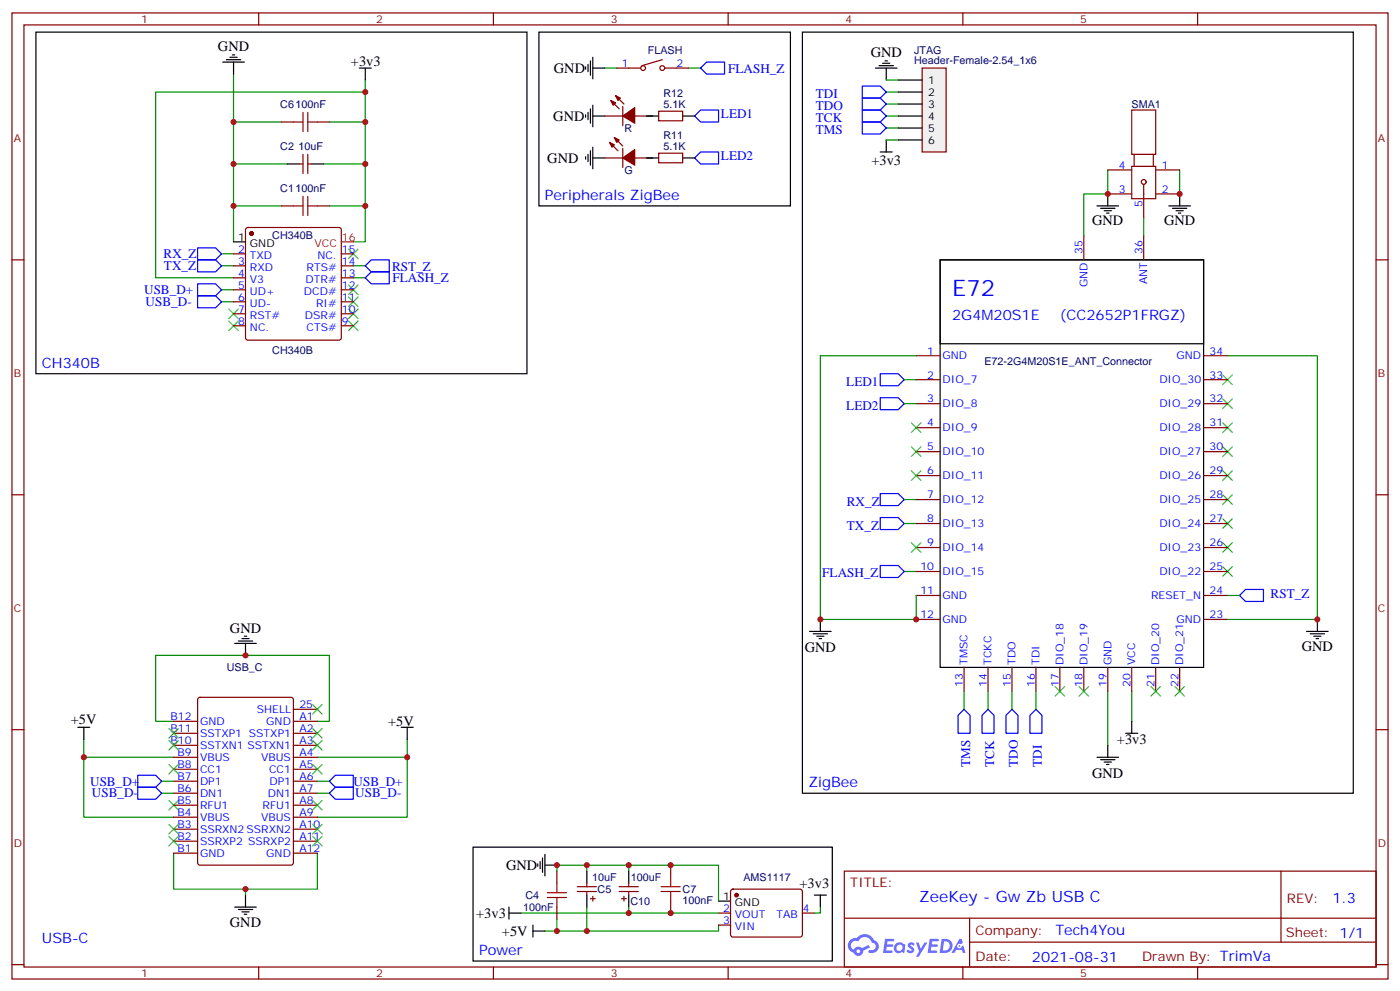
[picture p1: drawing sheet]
<svg xmlns="http://www.w3.org/2000/svg" width="412mm" height="292mm" viewBox="0 0 412 292" stroke-linecap="round" stroke-linejoin="round" font-family="sans-serif">
<g fill="none" stroke="#870000" stroke-width=".35">
<path d="M3.5 3.8h405.4v284.3h-405.4zM7.1 7.3h398.2v277.3h-398.2zM76.2 3.8v3.5M145.3 3.8v3.5M214.5 3.8v3.5M283.6 3.8v3.5M352.8 3.8v3.5M3.5 76.5h3.6M405.3 76.5h3.6M3.5 145.6h3.6M405.3 145.6h3.6M3.5 214.8h3.6"/>
<path d="M405.3 214.8h3.6M248.7 256.4h156.6v28.2h-156.6zM377.3 256.4v20.9M248.7 270.2h156.5M285.6 277.3h119.6M285.6 270.2v14.2M3.5 283.9h3.6M76.2 284.6v3.5M145.3 284.6v3.5M214.5 284.6v3.5M283.6 284.6v3.5M352.8 284.6v3.5"/>
<path d="M405.3 283.9h3.6"/>
</g>
<g fill="#5487ff">
<path d="M267.7 277.6a1.22 1.22 0 0 1 1.7 .2l-.4 .6a.47 .47 0 0 0-.3-.4 .47 .47 0 0 0-.5 .2l.1 .2a1.14 1.14 0 0 1 .8 1.8 1.14 1.14 0 0 1-1.9 0l-.2-.2 .5-.6 .7 .5a.29 .29 0 0 0 .3-.3 .29 .29 0 0 0-.2-.3 1.04 1.04 0 0 1-.6-1.7z"/>
<path d="M260.7 276.3h2.4l.3 .2-.2 .5-1.8 .1-.1 .8h1.5l.3 .4-.3 .4h-1.6l-.2 1.1h1.7l.2 .3-.2 .3-2.6 .1z"/>
<path d="M273.8 276.3h2.4l.3 .2-.1 .5-1.8 .1-.2 .8h1.6l.3 .4-.4 .4h-1.6l-.1 1.1h1.7l.2 .3-.2 .3-2.6 .1z"/>
<path d="M282.6 276.3h.7l.3 1.3-.6 .3a.69 .69 0 0 0-1 .3 .69 .69 0 0 0 .4 .9 .69 .69 0 0 0 .9-.6l.5-.2 .6 2.2h-.8l-.2-.9h-1.8l-.5 .9h-.8z"/>
<path d="M269.8 277.4h.8l.6 1.8 1.1-1.8h.9l-2.6 4.2h-.8l.9-1.5z"/>
<path d="M277.4 276.3l-.6 4.2h1.3a2.11 2.11 0 0 0 2.5-2.1 2.11 2.11 0 0 0-2.5-2.1zM278.1 277.1a1.39 1.39 0 0 1 1.7 1.4 1.39 1.39 0 0 1-1.8 1.3h-.3z"/>
<path d="M263.7 277.9a1.54 1.54 0 0 0-.1 2.2 1.54 1.54 0 0 0 2.2 .1l.6 .3 .3-2.3-.2-.3h-.4a1.49 1.49 0 0 0-2.4 0zM264 278.9a.94 .94 0 0 1 1.8 0 .94 .94 0 0 1-1.8 0z"/>
<path d="M250.4 276.7a2.18 2.18 0 0 0 1.1 3.7 1.44 1.44 0 0 0 1.6 .9 1.44 1.44 0 0 0 1.2-1.4l2-1.1-.5-.7-1.9 1a1.47 1.47 0 0 0-2.4 .4 1.39 1.39 0 0 1-.7-1.9 1.39 1.39 0 0 1 2-.5 2.12 2.12 0 0 1 2.2-1.3 2.12 2.12 0 0 1 1.9 1.7 1.14 1.14 0 0 1 1.1 1.4 1.14 1.14 0 0 1-1.7 .7 .43 .43 0 0 0-.5 .4 .43 .43 0 0 0 .4 .5 1.98 1.98 0 0 0 2.5-1.2 1.98 1.98 0 0 0-1.2-2.6 3.1 3.1 0 0 0-5.3-.6l-.9 .1zM252.3 280a.55 .55 0 0 1 1.1 0 .55 .55 0 0 1-1.1 0z"/>
<circle cx="282.6" cy="278.4" r=".26"/>
</g>
<g fill="none" stroke="#008700" stroke-width=".35">
<path d="M178.2 20h3.5M190.5 34.1h1.8M202.8 20h3.6M261.1 34.1h3.5M261.1 23.6h3.5M261.1 37.7h3.5M261.1 30.6h3.5M261.1 27.1h3.5M190.5 46.5h1.8M261.1 41.2h3.5M326.3 50v7.1M347.5 50v7.1"/>
<path d="M336.9 64.1v5.3M269.9 104.7h-28.2v77.6h28.2v-7M361.6 104.7h26.5v77.6h-26.5M266.3 147h3.6M266.3 154.1h3.6M266.3 168.2h3.6M361.6 175.3h3.5M284 203.5v5.3M291 203.5v5.3M298.1 203.5v5.3M305.2 203.5v5.3M326.3 203.5v15.9"/>
<path d="M333.4 203.5v8.8"/>
</g>
<g fill="none" stroke="#870000" stroke-width=".35">
<path d="M195.1 17.6l-6 1.7M181.7 20h7M195.8 20h7M333.4 32.4h7v13h-7zM326.3 50h7.1M326.3 57.1h7.1M333.4 49h7v9.5h-7zM334.1 45.4v3.6M336.9 54.3v9.8M339.7 45.4v3.6M340.4 50h7.1M340.4 57.1h7.1"/>
<path d="M319.3 69.4v7.1M336.9 69.4v7.1M269.9 104.7h7M269.9 111.8h7M269.9 118.8h7M354.5 104.7h7.1M354.5 111.8h7.1M354.5 118.8h7.1M269.9 125.9h7M269.9 132.9h7M269.9 140h7M354.5 125.9h7.1"/>
<path d="M354.5 132.9h7.1M354.5 140h7.1M269.9 147h7M269.9 154.1h7M354.5 147h7.1M354.5 154.1h7.1M269.9 161.1h7M269.9 168.2h7M269.9 175.3h7M354.5 161.1h7.1M354.5 168.2h7.1M354.5 175.3h7.1"/>
<path d="M269.9 182.3h7M284 196.4v7.1M291 196.4v7.1M298.1 196.4v7.1M305.2 196.4v7.1M312.2 196.4v7.1M319.3 196.4v7.1M326.3 196.4v7.1M333.4 196.4v7.1M340.4 196.4v7.1M347.5 196.4v7.1M354.5 182.3h7.1"/>
<circle cx="189.4" cy="20" r=".71"/>
<circle cx="195.1" cy="20" r=".71"/>
<circle cx="336.9" cy="53.6" r=".71"/>
</g>
<g fill="none" stroke="#000" stroke-width=".35">
<path d="M158.7 9.5h74.1v51.1h-74.1zM172.5 19.7v.7M173.2 19v2.1M173.9 17.9v4.3M174.6 16.9v6.3M236.4 9.5h162.2v224h-162.2zM258.9 19.3h4.3M260 18.6h2.1M260.7 17.9h.7M172.5 33.8v.7M173.2 33.1v2.1M173.9 32v4.3"/>
<path d="M174.6 20h3.6M174.6 31v6.3M174.6 34.1h3.6M257.9 20h6.3M261.1 20v3.6M172.5 46.1v.7M173.2 45.4v2.2M173.9 44.4v4.2M174.6 43.3v6.4M174.6 46.5h3.6M259.3 44.7h3.5M261.1 41.2v3.5"/>
<path d="M326.3 57.1v3.5M347.5 57.1v3.5M276.9 76.5h77.6v119.9h-77.6zM276.9 76.5h77.6v24.7h-77.6zM323.1 60.6h6.4M324.2 61.3h4.2M325.3 62h2.1M326 62.7h.7M344.3 60.6h6.4M345.4 61.3h4.2M346.4 62h2.1M347.1 62.7h.7"/>
<path d="M238.5 185.8h6.3M239.5 186.5h4.3M240.6 187.3h2.1M241.3 188h.7M241.7 182.3v3.5M384.9 185.8h6.3M385.9 186.5h4.3M387 187.3h2.1M387.7 188h.7M388.1 182.3v3.5M326.3 219.4v3.5M331.6 215.8h3.5"/>
<path d="M333.4 212.3v3.5M323.1 222.9h6.4M324.2 223.6h4.2M325.3 224.3h2.1M326 225h.7"/>
</g>
<g fill="none" stroke="#00f" stroke-width=".35">
<path d="M208.1 18.3h5.3v3.5h-5.3l-1.7-1.8zM204.6 34.1l1.8-1.7h5.3v3.5h-5.3zM254 25.3h5.3l1.8 1.8-1.8 1.8h-5.3zM254 28.9h5.3l1.8 1.7-1.8 1.8h-5.3zM254 32.4h5.3l1.8 1.7-1.8 1.8h-5.3zM254 35.9h5.3l1.8 1.8-1.8 1.7h-5.3zM204.6 46.5l1.8-1.8h5.3v3.6h-5.3zM259.3 110h5.3l1.7 1.8-1.7 1.7h-5.3zM259.3 117.1h5.3l1.7 1.7-1.7 1.8h-5.3zM259.3 152.3h5.3l1.7 1.8-1.7 1.8h-5.3zM259.3 145.3h5.3l1.7 1.7-1.7 1.8h-5.3zM259.3 166.4h5.3l1.7 1.8-1.7 1.8h-5.3z"/>
<path d="M365.1 175.3l1.8-1.8h5.3v3.5h-5.3zM284 208.8l1.8 1.7v5.3h-3.6v-5.3zM291 208.8l1.8 1.7v5.3h-3.5v-5.3zM298.1 208.8l1.8 1.7v5.3h-3.6v-5.3zM303.4 210.5l1.8-1.7 1.7 1.7v5.3h-3.5z"/>
</g>
<g fill="none" stroke="#3c3" stroke-width=".35">
<path d="M360.2 117.4l2.8 2.8M360.2 110.3l2.8 2.9M363 117.4l-2.8 2.8M363 110.3l-2.8 2.9M268.5 138.6l2.8 2.8M271.3 138.6l-2.8 2.8M360.2 138.6l2.8 2.8M360.2 131.5l2.8 2.8M360.2 124.5l2.8 2.8M363 138.6l-2.8 2.8M363 131.5l-2.8 2.8M363 124.5l-2.8 2.8"/>
<path d="M268.5 159.7l2.8 2.9M271.3 159.7l-2.8 2.9M360.2 159.7l2.8 2.9M360.2 152.7l2.8 2.8M360.2 145.6l2.8 2.8M363 159.7l-2.8 2.9M363 152.7l-2.8 2.8M363 145.6l-2.8 2.8M360.2 166.8l2.8 2.8M363 166.8l-2.8 2.8M310.8 202.1l2.8 2.8M313.6 202.1l-2.8 2.8"/>
<path d="M317.9 202.1l2.8 2.8M320.7 202.1l-2.8 2.8M339 202.1l2.8 2.8M341.8 202.1l-2.8 2.8M346.1 202.1l2.8 2.8M348.9 202.1l-2.8 2.8"/>
</g>
<path d="M271.6 20h7.1v24.7h-7.1z" fill="#f0f0f0" stroke="#870000" stroke-width=".35"/>
<g fill="none" stroke="#000" stroke-width=".35">
<path d="M10.6 9.5h144.6v100.5h-144.6zM65.6 18.3h6.4M66.7 17.6h4.2M67.7 16.9h2.1M68.4 16.2h.7M68.8 18.3v3.5M105.8 20h3.6M107.6 20v3.6M190.5 34.1h3.5M201.1 34.1h3.5M264.6 23.6h7M264.6 27.1h7"/>
<path d="M264.6 30.6h7M264.6 34.1h7M264.6 37.7h7M84.7 48.3h3.5M91.7 48.3h3.5M190.5 46.5h3.5M201.1 46.5h3.5M264.6 41.2h7M68.8 71.2h3.5M69.1 189.4h6.4M70.2 188.7h4.2M71.3 188h2.1"/>
<path d="M72 187.3h.7M72.3 189.4v3.5M22.9 214.1h3.6M24.7 214.1v3.5M118.2 214.1h3.5M119.9 214.1v3.5M139.3 249.3h105.9v33.6h-105.9zM158.4 254.3v.7M159.1 253.6v2.1M159.8 252.5v4.3M160.5 254.6h3.5M160.5 251.5v6.3"/>
<path d="M172.9 256.4v3.5M185.2 256.4v3.5M69.1 267h6.4M70.2 267.7h4.2M71.3 268.4h2.1M72 269.1h.7M72.3 263.5v3.5M149.9 268.7h3.6M149.9 267v3.5M157 274h3.5M157 272.3v3.5M172.9 263.5v3.5"/>
<path d="M185.2 263.5v3.5M211.7 265.2h3.5M239.9 263.5h3.5M241.7 263.5v3.5"/>
</g>
<g fill="none" stroke="#3c3" stroke-width=".35">
<path d="M102.7 73.3l2.8 2.8M105.5 73.3l-2.8 2.8M67.4 90.9l2.8 2.9M67.4 94.5l2.8 2.8M70.2 90.9l-2.8 2.9M70.2 94.5l-2.8 2.8M102.7 94.5l2.8 2.8M102.7 90.9l2.8 2.9M102.7 87.4l2.8 2.8M102.7 83.9l2.8 2.8M105.5 94.5l-2.8 2.8M105.5 90.9l-2.8 2.9"/>
<path d="M105.5 87.4l-2.8 2.8M105.5 83.9l-2.8 2.8M268.5 131.5l2.8 2.8M268.5 124.5l2.8 2.8M271.3 131.5l-2.8 2.8M271.3 124.5l-2.8 2.8M49.7 217.9l2.9 2.9M49.7 214.4l2.9 2.8M52.6 217.9l-2.9 2.9M52.6 214.4l-2.9 2.8M92.1 207.4l2.8 2.8M92.1 214.4l2.8 2.8"/>
<path d="M92.1 217.9l2.8 2.9M94.9 207.4l-2.8 2.8M94.9 214.4l-2.8 2.8M94.9 217.9l-2.8 2.9M49.7 235.6l2.9 2.8M49.7 225l2.9 2.8M52.6 235.6l-2.9 2.8M52.6 225l-2.9 2.8M92.1 235.6l2.8 2.8M92.1 225l2.8 2.8M94.9 235.6l-2.8 2.8M94.9 225l-2.8 2.8"/>
<path d="M49.7 242.6l2.9 2.9M49.7 246.2l2.9 2.8M52.6 242.6l-2.9 2.9M52.6 246.2l-2.9 2.8M92.1 242.6l2.8 2.9M92.1 246.2l2.8 2.8M94.9 242.6l-2.8 2.9M94.9 246.2l-2.8 2.8"/>
</g>
<g fill="none" stroke="#008700" stroke-width=".35">
<path d="M68.8 35.9h14.1M68.8 21.8v49.4M97 35.9h10.6M107.6 23.6v3.5M68.8 48.3h15.9M95.2 48.3h12.4M326.3 57.1h-7v12.3M65.3 78.2h3.5M65.3 74.7h3.5M68.8 60.6h14.1M97 60.6h10.6M104.1 71.2h3.5v-44.1h-61.7v54.7h22.9"/>
<path d="M104.1 78.2h3.5M65.3 88.8h3.5M65.3 85.3h3.5M104.1 81.8h3.5M266.3 111.8h3.6M266.3 118.8h3.6M24.7 217.6v5.3M51.2 212.3h-5.3v-19.4h51.1v19.4h-3.5M119.9 217.6v5.3M47.6 229.9h3.6M47.6 233.5h3.6M51.2 222.9h-26.5v17.6h26.5"/>
<path d="M93.5 222.9h26.4v17.6h-26.4M93.5 229.9h3.5M93.5 233.5h3.5M51.2 251.1v10.6h42.3v-10.6M164 256.4v-1.8h47.7v10.6M172.9 254.6v1.8M185.2 254.6v1.8M72.3 261.7v1.8M153.5 268.7h31.7M164 270.5v3.5M172.9 267v7M185.2 267v1.7h26.5"/>
<path d="M211.7 272.3v1.7h-51.2M241.7 267v1.7h-1.8"/>
</g>
<g fill="#870000" stroke="#870000" stroke-width=".35">
<path d="M179.9 29.6l1.4 .7-.7 .7z"/>
<path d="M181.3 28.2l1.4 .7-.7 .7z"/>
<path d="M183.4 34.1l3.6-2.4v4.6z"/>
<path d="M179.6 41.9l1.4 .7-.7 .7z"/>
<path d="M181 40.5l1.4 .7-.7 .7z"/>
<path d="M183.4 46.5l3.6-2.5v4.6z"/>
<circle cx="74.1" cy="68.7" r=".53"/>
<circle cx="217" cy="263.5" r=".53"/>
</g>
<g fill="none" stroke="#870000" stroke-width=".35">
<path d="M82.9 35.9h3.5M93.5 35.9h3.5M178.2 34.1h5.2M179.9 29.6l2.5 2.4M181.3 28.2l2.5 2.4M183.4 31.3v5.7M187 34.1h5.3M194 32.7h7.1v2.9h-7.1zM88.2 48.3h1.1M89.3 45.4v5.7M90.7 45.4v5.7M90.7 48.3h1"/>
<path d="M178.2 46.5h5.2M179.6 41.9l2.4 2.5M181 40.5l2.4 2.5M183.4 43.7v5.6M187 46.5h5.3M194 45.1h7.1v2.8h-7.1zM68.8 74.7h3.5M68.8 78.2h3.5M72.6 67.2l.4-.2h26.8l.5 .2 .2 .5v31.7l-.2 .5-.5 .2h-26.8l-.5-.2-.2-.5v-31.7zM82.9 60.6h3.5M93.5 60.6h3.5M100.5 74.7h3.6"/>
<path d="M100.5 78.2h3.6M68.8 81.8h3.5M68.8 85.3h3.5M68.8 88.8h3.5M68.8 92.4h3.5M68.8 95.9h3.5M100.5 81.8h3.6M100.5 85.3h3.6M100.5 88.8h3.6M100.5 92.4h3.6M100.5 95.9h3.6M51.2 212.3h7"/>
<path d="M51.2 215.8h7M51.2 219.4h7M58.4 205.5l.5-.3h26.8l.7 .5v48.2l-.4 .7h-27.1l-.6-.4-.1-48.2zM86.4 212.3h7.1M86.4 215.8h7.1M86.4 219.4h7.1M86.4 208.8h7.1M51.2 222.9h7M51.2 226.4h7M51.2 229.9h7M51.2 233.5h7M51.2 237h7"/>
<path d="M86.4 222.9h7.1M86.4 226.4h7.1M86.4 229.9h7.1M86.4 233.5h7.1M86.4 237h7.1M51.2 240.5h7M51.2 244.1h7M51.2 247.6h7M51.2 251.1h7M86.4 240.5h7.1M86.4 244.1h7.1M86.4 247.6h7.1"/>
<path d="M86.4 251.1h7.1M164 256.4v3.5M172.9 259.9v1.1M185.2 259.9v1.1M197.6 254.6v3.6M164 267v3.5M170 262.4h5.7M170 261h5.7M172.9 262.4v1.1M173.9 264.5h1.4M174.6 263.8v1.4M182.4 262.4h5.6"/>
<path d="M182.4 261h5.6M183.1 264.5h1.4M183.8 263.8v1.4M185.2 262.4v1.1M197.6 265.2v3.5M211.7 268.7h3.5M211.7 272.3h3.5M215.4 261.9l.5-.2h20l.5 .7-.1 13-.6 .4-20.1-.1-.4-.6v-12.7zM236.4 268.7h3.5"/>
</g>
<g fill="none" stroke="#a10000" stroke-width=".35">
<path d="M86.4 35.9h2.9M89.3 33.1v5.6M90.7 33.1v5.6M90.7 35.9h2.8M89.3 57.8v5.6M90.7 57.8v5.6M86.4 60.6h2.9M90.7 60.6h2.8M164 259.9v2.8M197.6 258.2v2.8M161.2 262.7h5.7M161.2 264.2h5.7"/>
<path d="M164 264.2v2.8M194.7 261h5.7M194.7 262.4h5.7M197.6 262.4v2.8"/>
</g>
<path d="M58.2 76.5h5.3l1.8 1.7-1.8 1.8h-5.3zM58.2 73h5.3l1.8 1.7-1.8 1.8h-5.3zM107.6 78.2l1.8-1.7h5.3v3.5h-5.3zM58.2 83.5h5.3l1.8 1.8-1.8 1.8h-5.3zM58.2 87.1h5.3l1.8 1.7-1.8 1.8h-5.3zM107.6 81.8l1.8-1.8h5.3v3.5h-5.3zM40.6 231.7h5.3l1.7 1.8-1.7 1.7h-5.3zM40.6 228.2h5.3l1.7 1.7-1.7 1.8h-5.3zM97 229.9l1.8-1.7h5.3v3.5h-5.3zM98.8 231.7h5.3v3.5h-5.3l-1.8-1.7z" fill="none" stroke="#00f" stroke-width=".35"/>
<path d="M100.5 71.2h3.6" fill="none" stroke="#f00" stroke-width=".35"/>
<g fill="#c00">
<circle cx="326.3" cy="57.1" r=".88"/>
<circle cx="347.5" cy="57.1" r=".88"/>
<circle cx="241.7" cy="182.3" r=".88"/>
<circle cx="388.1" cy="182.3" r=".88"/>
<circle cx="269.9" cy="182.3" r=".88"/>
<circle cx="68.8" cy="35.9" r=".88"/>
<circle cx="68.8" cy="48.3" r=".88"/>
<circle cx="68.8" cy="60.6" r=".88"/>
<circle cx="107.6" cy="60.6" r=".88"/>
<circle cx="107.6" cy="35.9" r=".88"/>
<circle cx="107.6" cy="27.1" r=".88"/>
<circle cx="107.6" cy="48.3" r=".88"/>
<circle cx="185.2" cy="254.6" r=".88"/>
<circle cx="197.6" cy="254.6" r=".88"/>
<circle cx="172.9" cy="274" r=".88"/>
<circle cx="172.9" cy="254.6" r=".88"/>
<circle cx="164" cy="274" r=".88"/>
<circle cx="164" cy="254.6" r=".88"/>
<circle cx="72.3" cy="261.7" r=".88"/>
<circle cx="72.3" cy="192.9" r=".88"/>
<circle cx="24.7" cy="222.9" r=".88"/>
<circle cx="119.9" cy="222.9" r=".88"/>
<circle cx="197.6" cy="268.7" r=".88"/>
<circle cx="185.2" cy="268.7" r=".88"/>
</g>
<text font-size="6.7" fill="#00f" x="280.5" y="87.1">E72</text>
<text font-size="4.6" fill="#00f" x="270.8" y="265.4">ZeeKey - Gw Zb USB C</text>
<g font-size="4.2">
<text x="64.2" y="15.1">GND</text>
<text x="256.5" y="16.8">GND</text>
<text x="103.4" y="19.3">+3v3</text>
<text x="163.2" y="21.4">GND</text>
<text x="163" y="35.6">GND</text>
<text x="161.2" y="47.9">GND</text>
<text x="256.7" y="48.7">+3v3</text>
<text x="321.7" y="66.3">GND</text>
<text x="342.9" y="66.3">GND</text>
<text x="67.7" y="186.2">GND</text>
<text x="237.1" y="191.9">GND</text>
<text x="383.5" y="191.5">GND</text>
<text x="20.9" y="213">+5V</text>
<text x="114.3" y="213.7">+5V</text>
<text x="329" y="219">+3v3</text>
<text x="321.7" y="228.9">GND</text>
<text x="149.1" y="256">GND</text>
<text x="235.5" y="261.4">+3v3</text>
<text x="67.7" y="273">GND</text>
<text x="140.3" y="270.2">+3v3</text>
<text x="147.9" y="275.4">+5V</text>
</g>
<g font-size="4.2" fill="#00f">
<text x="160.5" y="58.8">Peripherals ZigBee</text>
<text x="280.5" y="94.1">2G4M20S1E</text>
<text x="312.2" y="94.1">(CC2652P1FRGZ)</text>
<text x="12.3" y="108.2">CH340B</text>
<text x="238.1" y="231.7">ZigBee</text>
<text x="392.5" y="265.7">1.3</text>
<text x="310.9" y="275.2">Tech4You</text>
<text x="12.3" y="277.6">USB-C</text>
<text x="141.1" y="281.1">Power</text>
<text x="304" y="283">2021-08-31</text>
</g>
<g font-size="3.9" fill="#00f">
<text x="214.5" y="21.4">FLASH_Z</text>
<text x="240.3" y="28.9">TDI</text>
<text x="212.4" y="34.8">LED1</text>
<text x="240.3" y="32.4">TDO</text>
<text x="240.3" y="35.9">TCK</text>
<text x="240.3" y="39.4">TMS</text>
<text x="212.4" y="47.2">LED2</text>
<text x="48.2" y="76">RX_Z</text>
<text x="48.3" y="79.6">TX_Z</text>
<text x="115.5" y="79.6">RST_Z</text>
<text x="115.6" y="83.1">FLASH_Z</text>
<text x="42.5" y="86.5">USB_D+</text>
<text x="42.9" y="90.1">USB_D-</text>
<text x="249.3" y="113.5">LED1</text>
<text x="249.3" y="120.6">LED2</text>
<text x="249.5" y="148.8">RX_Z</text>
<text x="249.5" y="155.9">TX_Z</text>
<text x="242.2" y="170">FLASH_Z</text>
<text x="374.3" y="176">RST_Z</text>
<text x="285.8" y="225.7" transform="rotate(-90 285.8 225.7)">TMS</text>
<text x="292.8" y="225.7" transform="rotate(-90 292.8 225.7)">TCK</text>
<text x="299.9" y="225.7" transform="rotate(-90 299.9 225.7)">TDO</text>
<text x="306.9" y="225.7" transform="rotate(-90 306.9 225.7)">TDI</text>
<text x="26.6" y="231.2">USB_D+</text>
<text x="104.2" y="231.2">USB_D+</text>
<text x="27.1" y="234.7">USB_D-</text>
<text x="104.7" y="234.7">USB_D-</text>
</g>
<g font-size="3.9" fill="#800">
<text x="250.5" y="261">TITLE:</text>
<text x="379.1" y="265.7">REV:</text>
<text x="287.4" y="275.2">Company:</text>
<text x="378.7" y="275.8">Sheet: 1/1</text>
<text x="287.4" y="282.9">Date:</text>
<text x="336.4" y="282.9">Drawn By: TrimVa</text>
</g>
<g font-size="3.2" fill="#800">
<text x="41.6" y="6.8">1</text>
<text x="110.8" y="6.8">2</text>
<text x="179.9" y="6.8">3</text>
<text x="249.1" y="6.8">4</text>
<text x="318.2" y="6.8">5</text>
<text x="4.1" y="41.9">A</text>
<text x="405.9" y="41.9">A</text>
<text x="4.1" y="111.1">B</text>
<text x="405.9" y="111.1">B</text>
<text x="4.1" y="180.2">C</text>
<text x="405.9" y="180.2">C</text>
<text x="4.1" y="249.3">D</text>
<text x="405.9" y="249.3">D</text>
<text x="41.6" y="287.6">1</text>
<text x="110.8" y="287.6">2</text>
<text x="179.9" y="287.6">3</text>
<text x="249.1" y="287.6">4</text>
<text x="318.2" y="287.6">5</text>
</g>
<g font-size="3.2" fill="#000080">
<text x="190.8" y="15.9">FLASH</text>
<text x="269.3" y="15.8">JTAG</text>
<text x="269.3" y="19">Header-Female-2.54_1x6</text>
<text x="195.5" y="28.5">R12</text>
<text x="82.6" y="31.8">C6100nF</text>
<text x="195.4" y="31.7">5.1K</text>
<text x="333.3" y="31.8">SMA1</text>
<text x="183.9" y="38.8">R</text>
<text x="195.5" y="40.9">R11</text>
<text x="82.6" y="44.1">C2</text>
<text x="88" y="44.1">10uF</text>
<text x="195.4" y="44">5.1K</text>
<text x="183.9" y="51.2">G</text>
<text x="82.6" y="56.5">C1100nF</text>
<text x="80.2" y="70.5">CH340B</text>
<text x="80.2" y="104.1">CH340B</text>
<text x="290" y="107.5">E72-2G4M20S1E_ANT_Connector</text>
<text x="66.8" y="197.5">USB_C</text>
<text x="174.4" y="259.3">10uF</text>
<text x="176.1" y="262.9">C5</text>
<text x="185.8" y="259.3">100uF</text>
<text x="201.1" y="262.8">C7</text>
<text x="219" y="259.2">AMS1117</text>
<text x="154.1" y="268.1">100nF</text>
<text x="154.8" y="264.6">C4</text>
<text x="185.7" y="266.3">C10</text>
<text x="201.1" y="266">100nF</text>
</g>
<g font-size="3.2" fill="#00f">
<text x="183.2" y="19.7">1</text>
<text x="199.3" y="19.7">2</text>
<text x="329.6" y="49.7">4</text>
<text x="342.2" y="49.7">1</text>
<text x="329.6" y="56.7">3</text>
<text x="342.2" y="56.7">2</text>
<text x="336.5" y="60.9" transform="rotate(-90 336.5 60.9)">5</text>
<text x="70.1" y="74.4">2</text>
<text x="70.1" y="77.9">3</text>
<text x="73.6" y="76.1">TXD</text>
<text x="93.5" y="76.1">NC.</text>
<text x="100.7" y="77.9">14</text>
<text x="100.7" y="74.4">15</text>
<text x="318.9" y="74.7" transform="rotate(-90 318.9 74.7)">35</text>
<text x="336.5" y="74.7" transform="rotate(-90 336.5 74.7)">36</text>
<text x="70.1" y="81.4">4</text>
<text x="73.6" y="79.7">RXD</text>
<text x="73.6" y="83.2">V3</text>
<text x="90" y="83.2">DTR#</text>
<text x="90.3" y="79.7">RTS#</text>
<text x="100.7" y="81.4">13</text>
<text x="338" y="83.7" transform="rotate(-90 338 83.7)">ANT</text>
<text x="70.1" y="84.9">5</text>
<text x="70.1" y="88.5">6</text>
<text x="73.6" y="86.7">UD+</text>
<text x="89.5" y="86.7">DCD#</text>
<text x="100.7" y="88.5">11</text>
<text x="100.7" y="84.9">12</text>
<text x="320.3" y="84.5" transform="rotate(-90 320.3 84.5)">GND</text>
<text x="70.1" y="92">7</text>
<text x="70.1" y="95.5">8</text>
<text x="73.6" y="90.2">UD-</text>
<text x="73.6" y="93.8">RST#</text>
<text x="89.8" y="93.8">DSR#</text>
<text x="93.1" y="90.2">RI#</text>
<text x="100.7" y="95.5">9</text>
<text x="100.7" y="92">10</text>
<text x="73.6" y="97.3">NC.</text>
<text x="90.3" y="97.3">CTS#</text>
<text x="273.1" y="104.4">1</text>
<text x="277.6" y="105.8">GND</text>
<text x="346.6" y="105.8">GND</text>
<text x="356.3" y="104.4">34</text>
<text x="273.1" y="111.4">2</text>
<text x="277.6" y="112.8">DIO_7</text>
<text x="341.5" y="112.8">DIO_30</text>
<text x="356.3" y="111.4">33</text>
<text x="273.1" y="118.5">3</text>
<text x="277.6" y="119.9">DIO_8</text>
<text x="341.5" y="119.9">DIO_29</text>
<text x="356.3" y="118.5">32</text>
<text x="273.1" y="125.5">4</text>
<text x="356.3" y="125.5">31</text>
<text x="277.6" y="126.9">DIO_9</text>
<text x="341.5" y="126.9">DIO_28</text>
<text x="273.1" y="132.6">5</text>
<text x="277.6" y="134">DIO_10</text>
<text x="341.5" y="134">DIO_27</text>
<text x="356.3" y="132.6">30</text>
<text x="273.1" y="139.6">6</text>
<text x="277.6" y="141">DIO_11</text>
<text x="341.5" y="141">DIO_26</text>
<text x="356.3" y="139.6">29</text>
<text x="273.1" y="146.7">7</text>
<text x="277.6" y="148.1">DIO_12</text>
<text x="341.5" y="148.1">DIO_25</text>
<text x="356.3" y="146.7">28</text>
<text x="273.1" y="153.7">8</text>
<text x="277.6" y="155.2">DIO_13</text>
<text x="341.5" y="155.2">DIO_24</text>
<text x="356.3" y="153.7">27</text>
<text x="273.1" y="160.8">9</text>
<text x="356.3" y="160.8">26</text>
<text x="271.1" y="167.9">10</text>
<text x="277.6" y="162.2">DIO_14</text>
<text x="341.5" y="162.2">DIO_23</text>
<text x="356.3" y="167.9">25</text>
<text x="277.6" y="169.3">DIO_15</text>
<text x="341.5" y="169.3">DIO_22</text>
<text x="271.1" y="174.9">11</text>
<text x="277.6" y="176.3">GND</text>
<text x="339.1" y="176.3">RESET_N</text>
<text x="356.3" y="174.9">24</text>
<text x="271.1" y="182">12</text>
<text x="277.6" y="183.4">GND</text>
<text x="346.6" y="183.4">GND</text>
<text x="356.3" y="182">23</text>
<text x="285" y="195.7" transform="rotate(-90 285 195.7)">TMSC</text>
<text x="292.1" y="195.7" transform="rotate(-90 292.1 195.7)">TCKC</text>
<text x="299.2" y="195.7" transform="rotate(-90 299.2 195.7)">TDO</text>
<text x="306.2" y="195.7" transform="rotate(-90 306.2 195.7)">TDI</text>
<text x="313.3" y="195.7" transform="rotate(-90 313.3 195.7)">DIO_18</text>
<text x="320.3" y="195.7" transform="rotate(-90 320.3 195.7)">DIO_19</text>
<text x="327.4" y="195.7" transform="rotate(-90 327.4 195.7)">GND</text>
<text x="334.4" y="195.7" transform="rotate(-90 334.4 195.7)">VCC</text>
<text x="341.5" y="195.7" transform="rotate(-90 341.5 195.7)">DIO_20</text>
<text x="348.5" y="195.7" transform="rotate(-90 348.5 195.7)">DIO_21</text>
<text x="283.6" y="202.2" transform="rotate(-90 283.6 202.2)">13</text>
<text x="290.7" y="202.2" transform="rotate(-90 290.7 202.2)">14</text>
<text x="297.7" y="202.2" transform="rotate(-90 297.7 202.2)">15</text>
<text x="304.8" y="202.2" transform="rotate(-90 304.8 202.2)">16</text>
<text x="311.9" y="202.2" transform="rotate(-90 311.9 202.2)">17</text>
<text x="318.9" y="202.2" transform="rotate(-90 318.9 202.2)">18</text>
<text x="326" y="202.2" transform="rotate(-90 326 202.2)">19</text>
<text x="333" y="202.2" transform="rotate(-90 333 202.2)">20</text>
<text x="340.1" y="202.2" transform="rotate(-90 340.1 202.2)">21</text>
<text x="347.1" y="202.2" transform="rotate(-90 347.1 202.2)">22</text>
<text x="75.6" y="209.8">SHELL</text>
<text x="88.2" y="208.4">25</text>
<text x="50.2" y="215.5">B11</text>
<text x="50.2" y="211.9">B12</text>
<text x="58.9" y="213.4">GND</text>
<text x="78.4" y="213.4">GND</text>
<text x="88.2" y="211.9">A1</text>
<text x="88.2" y="215.5">A2</text>
<text x="50.2" y="219">B10</text>
<text x="58.9" y="216.9">SSTXP1 SSTXP1</text>
<text x="58.9" y="220.4">SSTXN1 SSTXN1</text>
<text x="88.2" y="219">A3</text>
<text x="52.3" y="222.5">B9</text>
<text x="52.3" y="226.1">B8</text>
<text x="58.9" y="223.9">VBUS</text>
<text x="58.9" y="227.5">CC1</text>
<text x="76.9" y="223.9">VBUS</text>
<text x="79.3" y="227.5">CC1</text>
<text x="88.2" y="222.5">A4</text>
<text x="88.2" y="226.1">A5</text>
<text x="52.3" y="229.6">B7</text>
<text x="52.3" y="233.1">B6</text>
<text x="58.9" y="231">DP1</text>
<text x="79.4" y="231">DP1</text>
<text x="88.2" y="229.6">A6</text>
<text x="88.2" y="233.1">A7</text>
<text x="52.3" y="236.6">B5</text>
<text x="58.9" y="234.5">DN1</text>
<text x="58.9" y="238.1">RFU1</text>
<text x="77.4" y="238.1">RFU1</text>
<text x="78.9" y="234.5">DN1</text>
<text x="88.2" y="236.6">A8</text>
<text x="52.3" y="240.2">B4</text>
<text x="52.3" y="243.7">B3</text>
<text x="58.9" y="241.6">VBUS</text>
<text x="58.9" y="245.1">SSRXN2 SSRXN2</text>
<text x="76.9" y="241.6">VBUS</text>
<text x="88.2" y="240.2">A9</text>
<text x="88.2" y="243.7">A10</text>
<text x="52.3" y="247.2">B2</text>
<text x="52.3" y="250.8">B1</text>
<text x="58.9" y="248.6">SSRXP2 SSRXP2</text>
<text x="88.2" y="247.2">A11</text>
<text x="88.2" y="250.8">A12</text>
<text x="58.9" y="252.2">GND</text>
<text x="78.4" y="252.2">GND</text>
<text x="213" y="268.4">2</text>
<text x="236.5" y="268.4">4</text>
<text x="213" y="271.9">3</text>
<text x="216.5" y="273.7">VIN</text>
<text x="216.5" y="270.2">VOUT</text>
<text x="228.8" y="270.2">TAB</text>
</g>
<g font-size="3.2">
<text x="273.4" y="24.6">1</text>
<text x="273.4" y="28.2">2</text>
<text x="273.4" y="31.7">3</text>
<text x="273.4" y="35.2">4</text>
<text x="273.4" y="38.7">5</text>
<text x="273.4" y="42.3">6</text>
<text x="70.1" y="70.8">1</text>
<text x="73.6" y="72.6">GND</text>
<text x="213" y="264.9">1</text>
<text x="216.5" y="266.6">GND</text>
</g>
<g font-size="3.2" fill="#f00">
<text x="100.7" y="70.8">16</text>
<text x="92.6" y="72.6">VCC</text>
</g>
</svg>
